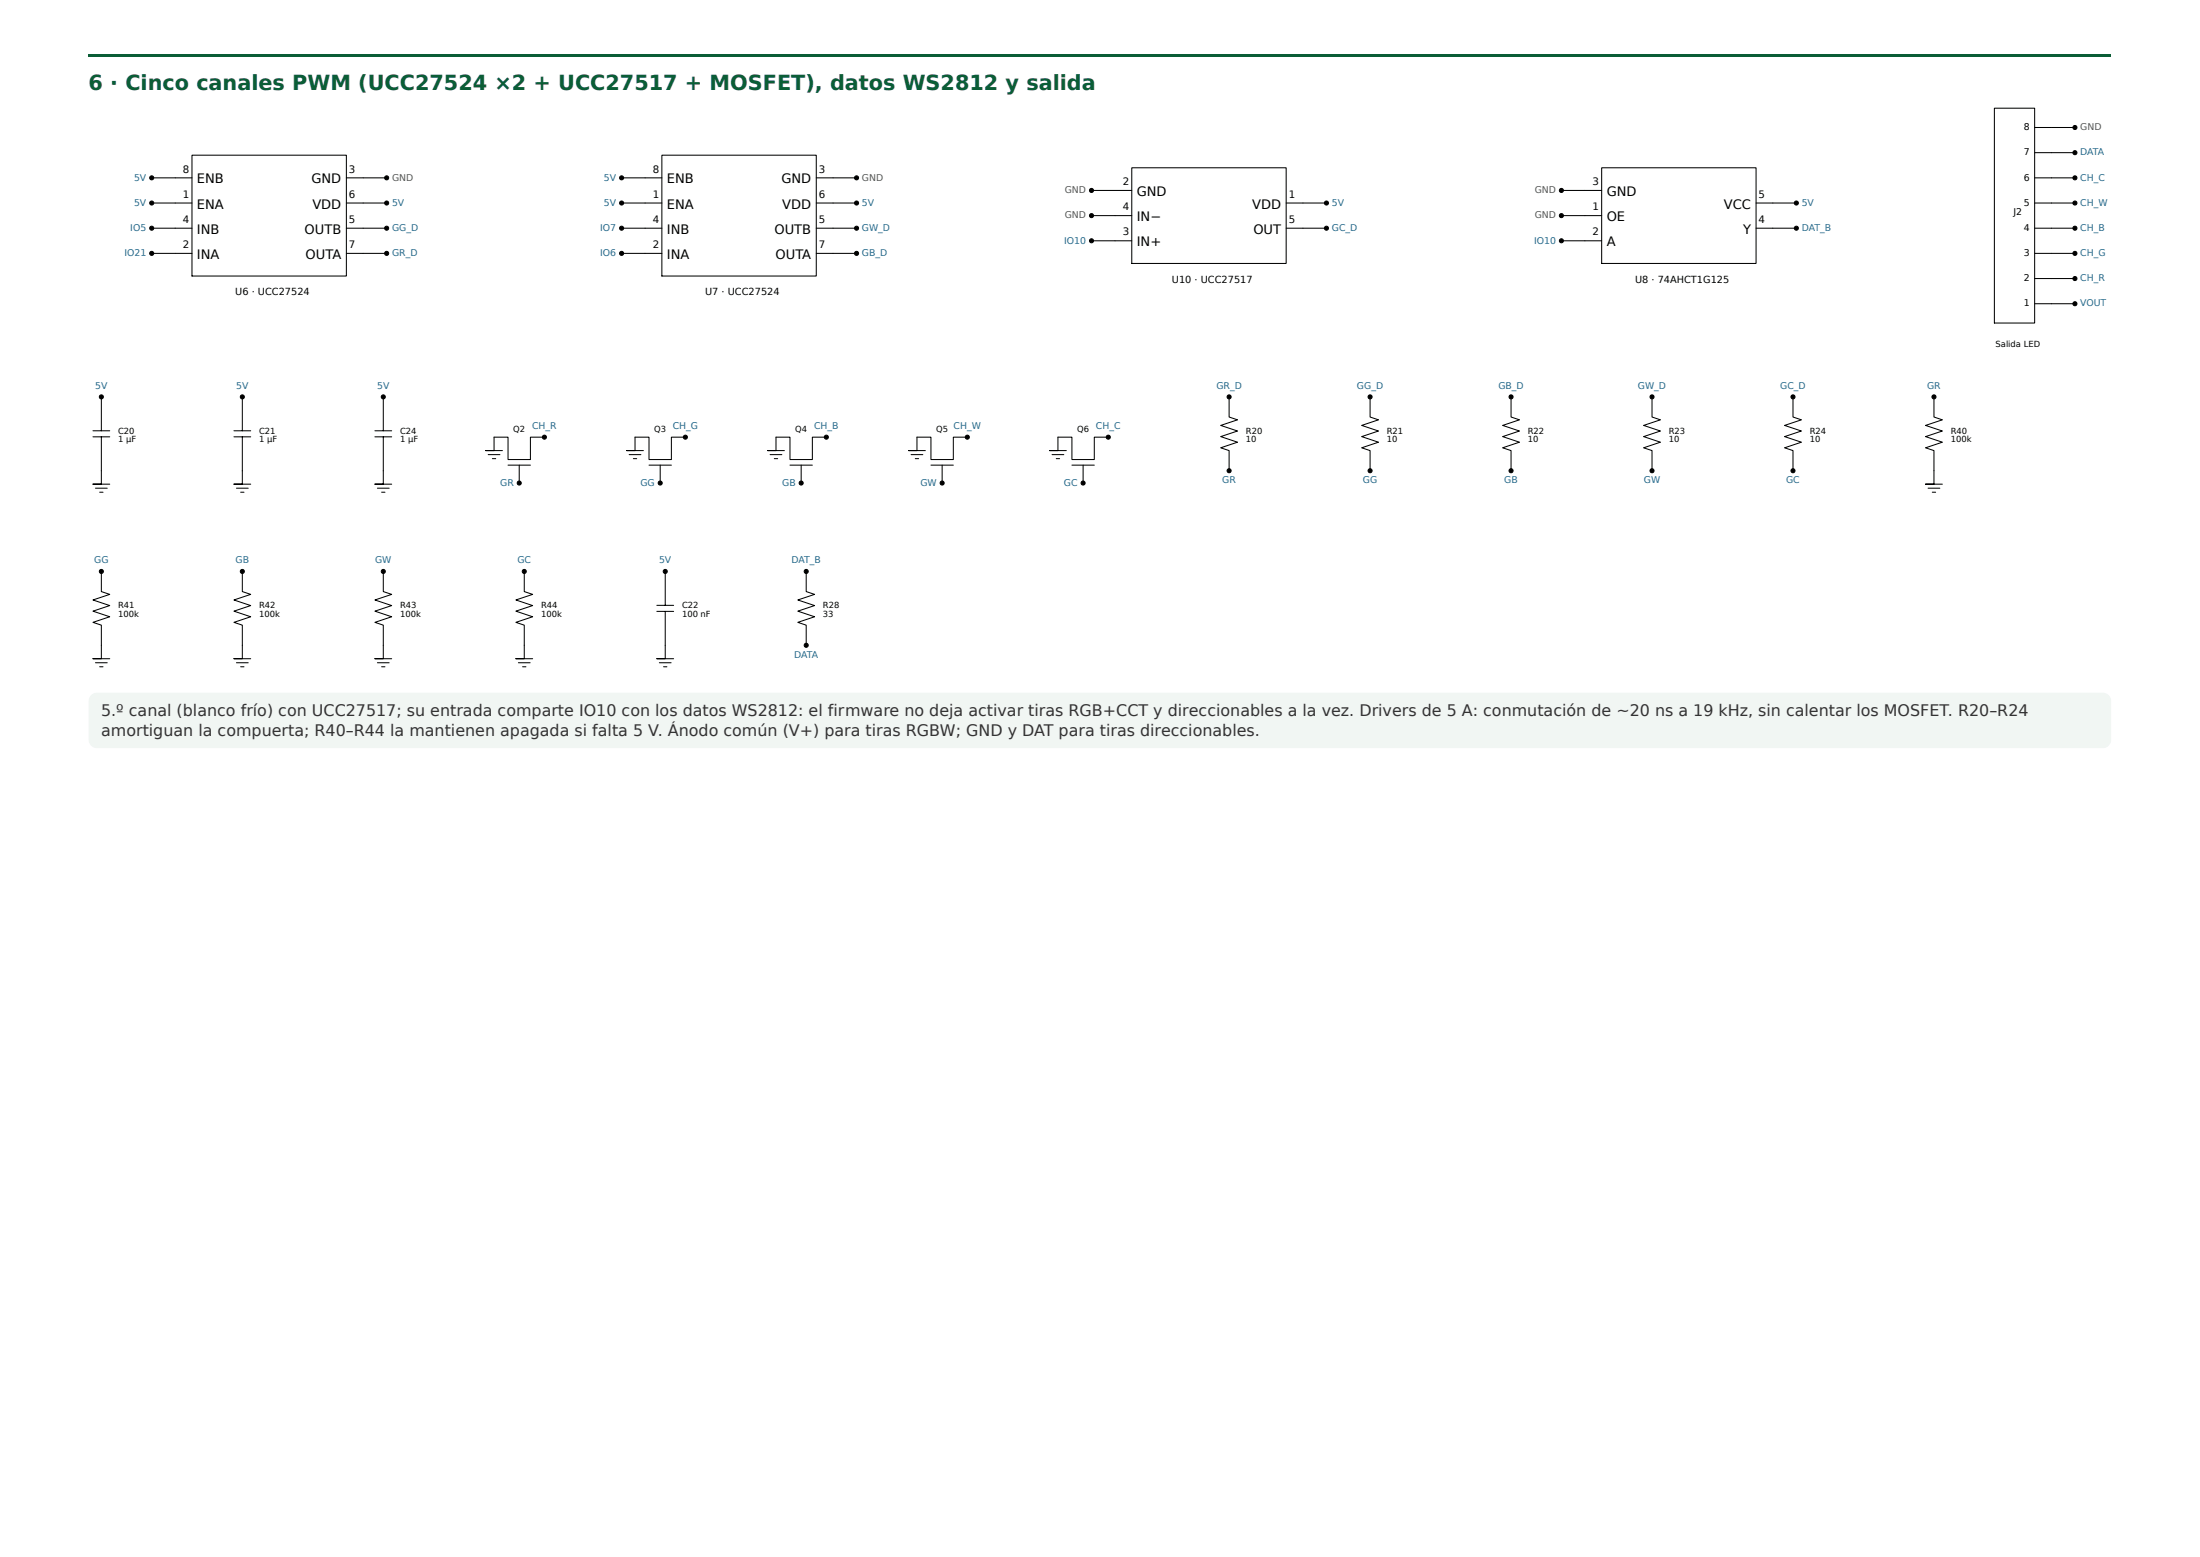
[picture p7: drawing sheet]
<svg xmlns="http://www.w3.org/2000/svg" width="420mm" height="297mm" viewBox="0 0 420 297" stroke-linecap="round" stroke-linejoin="round" font-family="sans-serif">
<path d="M16.9 10.3h386.3v.5h-386.3z" fill="#0b5d36"/>
<path d="M17.4 132.8l.5-.4 .6-.1h383.1a1.59 1.59 0 0 1 1.6 1.6v7.4a1.59 1.59 0 0 1-1.6 1.6h-383.1a1.59 1.59 0 0 1-1.6-1.6v-7.6z" fill="#f1f6f3"/>
<g fill="none" stroke="#000" stroke-width=".2">
<path d="M29 38.8h7.7M29 34h7.7M36.7 29.6h29.5v23.1h-29.5zM66.2 38.8h7.6M66.2 34h7.6M118.7 38.8h7.7M118.7 34h7.7M126.4 29.6h29.5v23.1h-29.5zM155.9 38.8h7.7M155.9 34h7.7M208.5 36.4h7.7M216.2 32h29.5v18.3h-29.5z"/>
<path d="M245.7 38.8h7.7M298.2 36.4h7.7M305.9 32h29.5v18.3h-29.5zM335.4 38.8h7.7M380.9 20.7h7.7v41h-7.7zM388.6 38.8h7.7M388.6 34h7.7M388.6 29.2h7.7M388.6 24.3h7.7M29 48.4h7.7M29 43.6h7.7M66.2 48.4h7.6"/>
<path d="M66.2 43.6h7.6M118.7 48.4h7.7M118.7 43.6h7.7M155.9 48.4h7.7M155.9 43.6h7.7M208.5 46h7.7M208.5 41.2h7.7M245.7 43.6h7.7M298.2 46h7.7M298.2 41.2h7.7M335.4 43.6h7.7M388.6 58h7.7"/>
<path d="M388.6 53.2h7.7M388.6 48.4h7.7M388.6 43.6h7.7M19.4 75.8v6.5M46.3 75.8v6.5M73.2 75.8v6.5M234.8 75.8v3.8l1.6 .6-3.2 1 3.2 1.1-3.2 1.1 3.2 1.1-3.2 1 1.6 .6v3.8M261.7 75.8v3.8l1.6 .6-3.2 1 3.2 1.1-3.2 1.1 3.2 1.1-3.2 1 1.6 .6v3.8M288.6 75.8v3.8l1.6 .6-3.2 1 3.2 1.1-3.2 1.1 3.2 1.1-3.2 1 1.6 .6v3.8M315.5 75.8v3.8l1.6 .6-3.2 1 3.2 1.1-3.2 1.1 3.2 1.1-3.2 1 1.6 .6v3.8M342.5 75.8v3.8l1.6 .6-3.2 1 3.2 1.1-3.2 1.1 3.2 1.1-3.2 1 1.6 .6v3.8M369.4 75.8v3.8l1.6 .6-3.2 1 3.2 1.1-3.2 1.1 3.2 1.1-3.2 1 1.6 .6v6.4h-1.6h3.2"/>
<path d="M17.8 82.3h3.2M17.8 83.4h3.2M18.2 93.2h2.3M19 94h.7M19.4 83.4v9.1h-1.6h3.2M44.7 82.3h3.2M44.7 83.4h3.2M45.2 93.2h2.2M46 94h.6M46.3 83.4v9.1h-1.6h3.2M71.6 82.3h3.2M71.6 83.4h3.2"/>
<path d="M72.1 93.2h2.2M72.9 94h.6M73.2 83.4v9.1h-1.6h3.2M93.2 86.8h2.3M94 87.6h.7M97 88.8h4.3M99.2 88.8v3.5M104 83.5h-2.7v4.3h-4.3v-4.3h-2.6v2.6h-1.6h3.2M120.2 86.8h2.2M121 87.6h.6M124 88.8h4.2M126.1 88.8v3.5"/>
<path d="M130.9 83.5h-2.7v4.3h-4.2v-4.3h-2.7v2.6h-1.6h3.2M147.1 86.8h2.2M147.9 87.6h.6M150.9 88.8h4.3M153 88.8v3.5M157.8 83.5h-2.6v4.3h-4.3v-4.3h-2.7v2.6h-1.6h3.2M174 86.8h2.3M174.8 87.6h.7M177.8 88.8h4.3M179.9 88.8v3.5M184.8 83.5h-2.7v4.3h-4.3v-4.3h-2.7v2.6h-1.6h3.2M200.9 86.8h2.3"/>
<path d="M201.7 87.6h.7M204.7 88.8h4.3M206.9 88.8v3.5M211.7 83.5h-2.7v4.3h-4.3v-4.3h-2.6v2.6h-1.6h3.2M368.3 93.2h2.2M369.1 94h.6M19.4 109.1v3.9l1.6 .5-3.2 1.1 3.2 1-3.2 1.1 3.2 1.1-3.2 1.1 1.6 .5v6.4h-1.6h3.2M46.3 109.1v3.9l1.6 .5-3.2 1.1 3.2 1-3.2 1.1 3.2 1.1-3.2 1.1 1.6 .5v6.4h-1.6h3.2M73.2 109.1v3.9l1.6 .5-3.2 1.1 3.2 1-3.2 1.1 3.2 1.1-3.2 1.1 1.6 .5v6.4h-1.6h3.2M100.1 109.1v3.9l1.6 .5-3.2 1.1 3.2 1-3.2 1.1 3.2 1.1-3.2 1.1 1.6 .5v6.4h-1.6h3.2M125.5 115.6h3.2M125.5 116.8h3.2"/>
<path d="M127.1 116.8v9h-1.6h3.2M127.1 109.1v6.5M154 109.1v3.9l1.6 .5-3.2 1.1 3.2 1-3.2 1.1 3.2 1.1-3.2 1.1 1.6 .5v3.8M18.2 126.6h2.3M19 127.3h.7M45.2 126.6h2.2M46 127.3h.6M72.1 126.6h2.2M72.9 127.3h.6M99 126.6h2.3M99.8 127.3h.7M125.9 126.6h2.3"/>
<path d="M126.7 127.3h.7"/>
<circle cx="29" cy="38.8" r=".38"/>
<circle cx="29" cy="34" r=".38"/>
<circle cx="73.8" cy="38.8" r=".38"/>
<circle cx="73.8" cy="34" r=".38"/>
<circle cx="118.7" cy="38.8" r=".38"/>
<circle cx="118.7" cy="34" r=".38"/>
<circle cx="163.6" cy="38.8" r=".38"/>
<circle cx="163.6" cy="34" r=".38"/>
<circle cx="208.5" cy="36.4" r=".38"/>
<circle cx="253.4" cy="38.8" r=".38"/>
<circle cx="298.2" cy="36.4" r=".38"/>
<circle cx="343.1" cy="38.8" r=".38"/>
<circle cx="396.3" cy="24.3" r=".38"/>
<circle cx="396.3" cy="38.8" r=".38"/>
<circle cx="396.3" cy="34" r=".38"/>
<circle cx="396.3" cy="29.2" r=".38"/>
<circle cx="29" cy="48.4" r=".38"/>
<circle cx="29" cy="43.6" r=".38"/>
<circle cx="73.8" cy="48.4" r=".38"/>
<circle cx="73.8" cy="43.6" r=".38"/>
<circle cx="118.7" cy="48.4" r=".38"/>
<circle cx="118.7" cy="43.6" r=".38"/>
<circle cx="163.6" cy="48.4" r=".38"/>
<circle cx="163.6" cy="43.6" r=".38"/>
<circle cx="208.5" cy="46" r=".38"/>
<circle cx="208.5" cy="41.2" r=".38"/>
<circle cx="253.4" cy="43.6" r=".38"/>
<circle cx="298.2" cy="46" r=".38"/>
<circle cx="298.2" cy="41.2" r=".38"/>
<circle cx="343.1" cy="43.6" r=".38"/>
<circle cx="396.3" cy="48.4" r=".38"/>
<circle cx="396.3" cy="43.6" r=".38"/>
<circle cx="396.3" cy="58" r=".38"/>
<circle cx="396.3" cy="53.2" r=".38"/>
<circle cx="19.4" cy="75.8" r=".38"/>
<circle cx="46.3" cy="75.8" r=".38"/>
<circle cx="73.2" cy="75.8" r=".38"/>
<circle cx="234.8" cy="75.8" r=".38"/>
<circle cx="261.7" cy="75.8" r=".38"/>
<circle cx="288.6" cy="75.8" r=".38"/>
<circle cx="315.5" cy="75.8" r=".38"/>
<circle cx="342.5" cy="75.8" r=".38"/>
<circle cx="369.4" cy="75.8" r=".38"/>
<circle cx="99.2" cy="92.2" r=".38"/>
<circle cx="104" cy="83.5" r=".38"/>
<circle cx="126.1" cy="92.2" r=".38"/>
<circle cx="130.9" cy="83.5" r=".38"/>
<circle cx="153" cy="92.2" r=".38"/>
<circle cx="157.8" cy="83.5" r=".38"/>
<circle cx="179.9" cy="92.2" r=".38"/>
<circle cx="184.8" cy="83.5" r=".38"/>
<circle cx="206.9" cy="92.2" r=".38"/>
<circle cx="211.7" cy="83.5" r=".38"/>
<circle cx="234.8" cy="89.9" r=".38"/>
<circle cx="261.7" cy="89.9" r=".38"/>
<circle cx="288.6" cy="89.9" r=".38"/>
<circle cx="315.5" cy="89.9" r=".38"/>
<circle cx="342.5" cy="89.9" r=".38"/>
<circle cx="19.4" cy="109.1" r=".38"/>
<circle cx="46.3" cy="109.1" r=".38"/>
<circle cx="73.2" cy="109.1" r=".38"/>
<circle cx="100.1" cy="109.1" r=".38"/>
<circle cx="127.1" cy="109.1" r=".38"/>
<circle cx="154" cy="109.1" r=".38"/>
<circle cx="154" cy="123.2" r=".38"/>
</g>
<g fill="#000">
<circle cx="29" cy="38.8" r=".38"/>
<circle cx="29" cy="34" r=".38"/>
<circle cx="73.8" cy="38.8" r=".38"/>
<circle cx="73.8" cy="34" r=".38"/>
<circle cx="118.7" cy="38.8" r=".38"/>
<circle cx="118.7" cy="34" r=".38"/>
<circle cx="163.6" cy="38.8" r=".38"/>
<circle cx="163.6" cy="34" r=".38"/>
<circle cx="208.5" cy="36.4" r=".38"/>
<circle cx="253.4" cy="38.8" r=".38"/>
<circle cx="298.2" cy="36.4" r=".38"/>
<circle cx="343.1" cy="38.8" r=".38"/>
<circle cx="396.3" cy="24.3" r=".38"/>
<circle cx="396.3" cy="38.8" r=".38"/>
<circle cx="396.3" cy="34" r=".38"/>
<circle cx="396.3" cy="29.2" r=".38"/>
<circle cx="29" cy="48.4" r=".38"/>
<circle cx="29" cy="43.6" r=".38"/>
<circle cx="73.8" cy="48.4" r=".38"/>
<circle cx="73.8" cy="43.6" r=".38"/>
<circle cx="118.7" cy="48.4" r=".38"/>
<circle cx="118.7" cy="43.6" r=".38"/>
<circle cx="163.6" cy="48.4" r=".38"/>
<circle cx="163.6" cy="43.6" r=".38"/>
<circle cx="208.5" cy="46" r=".38"/>
<circle cx="208.5" cy="41.2" r=".38"/>
<circle cx="253.4" cy="43.6" r=".38"/>
<circle cx="298.2" cy="46" r=".38"/>
<circle cx="298.2" cy="41.2" r=".38"/>
<circle cx="343.1" cy="43.6" r=".38"/>
<circle cx="396.3" cy="48.4" r=".38"/>
<circle cx="396.3" cy="43.6" r=".38"/>
<circle cx="396.3" cy="58" r=".38"/>
<circle cx="396.3" cy="53.2" r=".38"/>
<circle cx="19.4" cy="75.8" r=".38"/>
<circle cx="46.3" cy="75.8" r=".38"/>
<circle cx="73.2" cy="75.8" r=".38"/>
<circle cx="234.8" cy="75.8" r=".38"/>
<circle cx="261.7" cy="75.8" r=".38"/>
<circle cx="288.6" cy="75.8" r=".38"/>
<circle cx="315.5" cy="75.8" r=".38"/>
<circle cx="342.5" cy="75.8" r=".38"/>
<circle cx="369.4" cy="75.8" r=".38"/>
<circle cx="99.2" cy="92.2" r=".38"/>
<circle cx="104" cy="83.5" r=".38"/>
<circle cx="126.1" cy="92.2" r=".38"/>
<circle cx="130.9" cy="83.5" r=".38"/>
<circle cx="153" cy="92.2" r=".38"/>
<circle cx="157.8" cy="83.5" r=".38"/>
<circle cx="179.9" cy="92.2" r=".38"/>
<circle cx="184.8" cy="83.5" r=".38"/>
<circle cx="206.9" cy="92.2" r=".38"/>
<circle cx="211.7" cy="83.5" r=".38"/>
<circle cx="234.8" cy="89.9" r=".38"/>
<circle cx="261.7" cy="89.9" r=".38"/>
<circle cx="288.6" cy="89.9" r=".38"/>
<circle cx="315.5" cy="89.9" r=".38"/>
<circle cx="342.5" cy="89.9" r=".38"/>
<circle cx="19.4" cy="109.1" r=".38"/>
<circle cx="46.3" cy="109.1" r=".38"/>
<circle cx="73.2" cy="109.1" r=".38"/>
<circle cx="100.1" cy="109.1" r=".38"/>
<circle cx="127.1" cy="109.1" r=".38"/>
<circle cx="154" cy="109.1" r=".38"/>
<circle cx="154" cy="123.2" r=".38"/>
</g>
<text font-size="4" fill="#0b5d36" x="16.9" y="17.2">6 · Cinco canales PWM (UCC27524 ×2 + UCC27517 + MOSFET), datos WS2812 y salida</text>
<g font-size="3" fill="#333">
<text x="19.3" y="136.8">5.º canal (blanco frío) con UCC27517; su entrada comparte IO10 con los datos WS2812: el firmware no deja activar tiras RGB+CCT y direccionables a la vez. Drivers de 5 A: conmutación de ~20 ns a 19 kHz, sin calentar los MOSFET. R20–R24</text>
<text x="19.3" y="140.5">amortiguan la compuerta; R40–R44 la mantienen apagada si falta 5 V. Ánodo común (V+) para tiras RGBW; GND y DAT para tiras direccionables.</text>
</g>
<g font-size="2.5">
<text x="37.6" y="35">ENB</text>
<text x="59.5" y="35">GND</text>
<text x="127.4" y="35">ENB</text>
<text x="149.2" y="35">GND</text>
<text x="37.6" y="39.8">ENA</text>
<text x="59.7" y="39.8">VDD</text>
<text x="127.4" y="39.8">ENA</text>
<text x="149.4" y="39.8">VDD</text>
<text x="217.1" y="37.4">GND</text>
<text x="239.2" y="39.8">VDD</text>
<text x="306.9" y="37.4">GND</text>
<text x="329.3" y="39.8">VCC</text>
<text x="37.6" y="44.6">INB</text>
<text x="58.2" y="44.6">OUTB</text>
<text x="127.4" y="44.6">INB</text>
<text x="147.9" y="44.6">OUTB</text>
<text x="217.1" y="47">IN+</text>
<text x="217.1" y="42.2">IN−</text>
<text x="239.4" y="44.6">OUT</text>
<text x="306.9" y="47">A</text>
<text x="306.9" y="42.2">OE</text>
<text x="332.9" y="44.6">Y</text>
<text x="37.6" y="49.4">INA</text>
<text x="58.4" y="49.4">OUTA</text>
<text x="127.4" y="49.4">INA</text>
<text x="148.1" y="49.4">OUTA</text>
</g>
<g font-size="2">
<text x="34.9" y="33">8</text>
<text x="66.6" y="33">3</text>
<text x="124.7" y="33">8</text>
<text x="156.4" y="33">3</text>
<text x="214.4" y="35.4">2</text>
<text x="304.2" y="35.4">3</text>
<text x="34.9" y="37.8">1</text>
<text x="66.6" y="37.8">6</text>
<text x="124.7" y="37.8">1</text>
<text x="156.4" y="37.8">6</text>
<text x="214.4" y="40.2">4</text>
<text x="246.1" y="37.8">1</text>
<text x="304.2" y="40.2">1</text>
<text x="335.9" y="37.8">5</text>
<text x="34.9" y="47.4">2</text>
<text x="34.9" y="42.6">4</text>
<text x="66.6" y="47.4">7</text>
<text x="66.6" y="42.6">5</text>
<text x="124.7" y="47.4">2</text>
<text x="124.7" y="42.6">4</text>
<text x="156.4" y="47.4">7</text>
<text x="156.4" y="42.6">5</text>
<text x="214.4" y="45">3</text>
<text x="246.1" y="42.6">5</text>
<text x="304.2" y="45">2</text>
<text x="335.9" y="42.6">4</text>
</g>
<g font-size="1.9">
<text x="223.8" y="54">U10 · UCC27517</text>
<text x="312.3" y="54">U8 · 74AHCT1G125</text>
<text x="44.9" y="56.4">U6 · UCC27524</text>
<text x="134.7" y="56.4">U7 · UCC27524</text>
</g>
<g font-size="1.8">
<text x="386.5" y="29.7">7</text>
<text x="386.5" y="24.9">8</text>
<text x="386.5" y="34.5">6</text>
<text x="384.6" y="41.1">J2</text>
<text x="386.5" y="39.3">5</text>
<text x="386.5" y="44.1">4</text>
<text x="386.5" y="53.7">2</text>
<text x="386.5" y="48.9">3</text>
<text x="386.5" y="58.5">1</text>
</g>
<g font-size="1.8" fill="#1a5fb4">
<text x="397.3" y="29.7">DATA</text>
<text x="25.6" y="34.5">5V</text>
<text x="115.3" y="34.5">5V</text>
<text x="397.3" y="34.5">CH_C</text>
<text x="25.6" y="39.3">5V</text>
<text x="74.9" y="39.3">5V</text>
<text x="115.3" y="39.3">5V</text>
<text x="164.6" y="39.3">5V</text>
<text x="254.4" y="39.3">5V</text>
<text x="344.1" y="39.3">5V</text>
<text x="397.3" y="39.3">CH_W</text>
<text x="24.9" y="44.1">IO5</text>
<text x="74.9" y="44.1">GG_D</text>
<text x="114.6" y="44.1">IO7</text>
<text x="164.6" y="44.1">GW_D</text>
<text x="203.3" y="46.5">IO10</text>
<text x="254.4" y="44.1">GC_D</text>
<text x="293" y="46.5">IO10</text>
<text x="344.1" y="44.1">DAT_B</text>
<text x="397.3" y="44.1">CH_B</text>
<text x="23.8" y="48.9">IO21</text>
<text x="74.9" y="48.9">GR_D</text>
<text x="114.6" y="48.9">IO6</text>
<text x="164.6" y="48.9">GB_D</text>
<text x="397.3" y="53.7">CH_R</text>
<text x="397.3" y="48.9">CH_G</text>
<text x="397.3" y="58.5">VOUT</text>
<text x="18.2" y="74.2">5V</text>
<text x="45.1" y="74.2">5V</text>
<text x="72" y="74.2">5V</text>
<text x="232.3" y="74.2">GR_D</text>
<text x="259.2" y="74.2">GG_D</text>
<text x="286.2" y="74.2">GB_D</text>
<text x="312.8" y="74.2">GW_D</text>
<text x="340" y="74.2">GC_D</text>
<text x="368.1" y="74.2">GR</text>
<text x="101.6" y="81.9">CH_R</text>
<text x="128.5" y="81.9">CH_G</text>
<text x="155.5" y="81.9">CH_B</text>
<text x="182.1" y="81.9">CH_W</text>
<text x="209.3" y="81.9">CH_C</text>
<text x="95.5" y="92.8">GR</text>
<text x="122.3" y="92.8">GG</text>
<text x="149.4" y="92.8">GB</text>
<text x="175.8" y="92.8">GW</text>
<text x="203.2" y="92.8">GC</text>
<text x="233.5" y="92.2">GR</text>
<text x="260.3" y="92.2">GG</text>
<text x="287.3" y="92.2">GB</text>
<text x="314" y="92.2">GW</text>
<text x="341.1" y="92.2">GC</text>
<text x="18" y="107.6">GG</text>
<text x="45" y="107.6">GB</text>
<text x="71.6" y="107.6">GW</text>
<text x="98.8" y="107.6">GC</text>
<text x="125.9" y="107.6">5V</text>
<text x="151.2" y="107.6">DAT_B</text>
<text x="151.7" y="125.6">DATA</text>
</g>
<g font-size="1.8" fill="#555">
<text x="397.3" y="24.9">GND</text>
<text x="74.9" y="34.5">GND</text>
<text x="164.6" y="34.5">GND</text>
<text x="203.4" y="41.7">GND</text>
<text x="203.4" y="36.9">GND</text>
<text x="293.1" y="41.7">GND</text>
<text x="293.1" y="36.9">GND</text>
</g>
<g font-size="1.6">
<text x="381.2" y="66.3">Salida LED</text>
<text x="22.6" y="82.8">C20</text>
<text x="49.5" y="82.8">C21</text>
<text x="76.4" y="82.8">C24</text>
<text x="98" y="82.6">Q2</text>
<text x="125" y="82.6">Q3</text>
<text x="151.9" y="82.6">Q4</text>
<text x="178.8" y="82.6">Q5</text>
<text x="205.7" y="82.6">Q6</text>
<text x="238" y="82.8">R20</text>
<text x="264.9" y="82.8">R21</text>
<text x="291.8" y="82.8">R22</text>
<text x="318.7" y="82.8">R23</text>
<text x="345.7" y="82.8">R24</text>
<text x="372.6" y="82.8">R40</text>
<text x="22.6" y="84.4">1 µF</text>
<text x="49.5" y="84.4">1 µF</text>
<text x="76.4" y="84.4">1 µF</text>
<text x="238" y="84.4">10</text>
<text x="264.9" y="84.4">10</text>
<text x="291.8" y="84.4">10</text>
<text x="318.7" y="84.4">10</text>
<text x="345.7" y="84.4">10</text>
<text x="372.6" y="84.4">100k</text>
<text x="22.6" y="116.2">R41</text>
<text x="22.6" y="117.8">100k</text>
<text x="49.5" y="116.2">R42</text>
<text x="49.5" y="117.8">100k</text>
<text x="76.4" y="116.2">R43</text>
<text x="76.4" y="117.8">100k</text>
<text x="103.3" y="116.2">R44</text>
<text x="103.3" y="117.8">100k</text>
<text x="130.3" y="116.2">C22</text>
<text x="130.3" y="117.8">100 nF</text>
<text x="157.2" y="116.2">R28</text>
<text x="157.2" y="117.8">33</text>
</g>
</svg>
